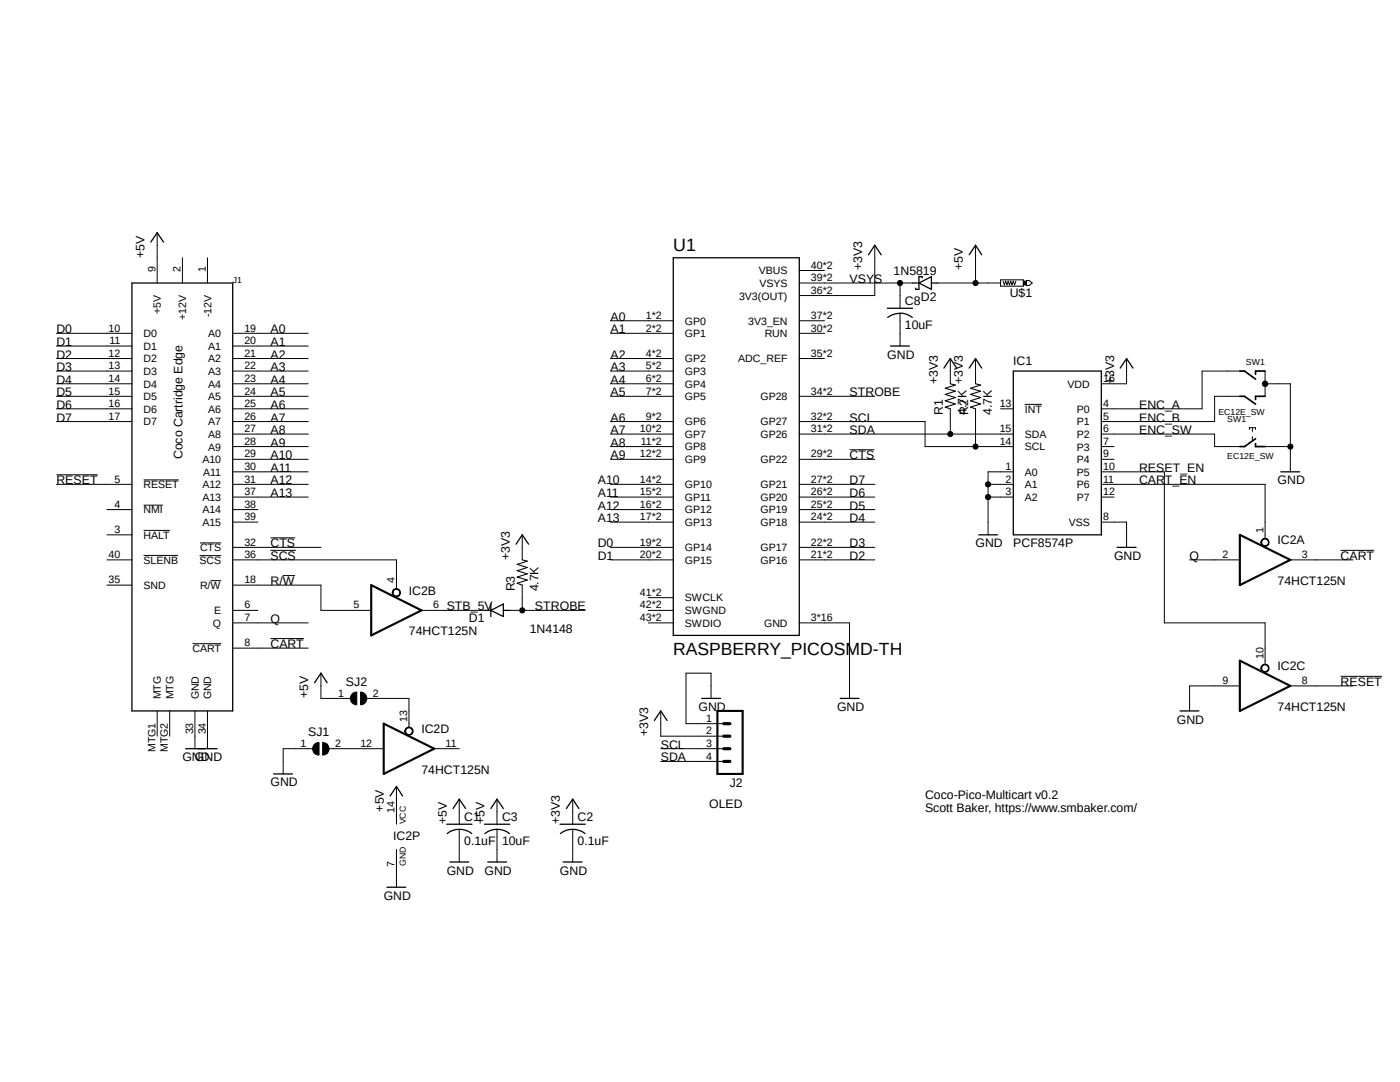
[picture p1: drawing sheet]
<svg xmlns="http://www.w3.org/2000/svg" width="279mm" height="216mm" viewBox="0 0 279 216" stroke-linecap="round" stroke-linejoin="round" font-family="sans-serif">
<path d="M10.6 44.1l266.6 136.1M277.2 44.1l-266.6 136.1" fill="none" stroke="#fff" stroke-width=".2"/>
<g fill="none" stroke="#000" stroke-width=".2">
<path d="M31.4 46.4v10.1M36.4 51.4v5.1M41.4 51.4v5.1M159.5 56.5h22.6M159.5 54h5M174.6 48.9v10.1h-15.1M179.6 56.5v5M187.2 56.5h12.5M194.7 48.9v7.6M199.7 55.8h4.5v1.3h-4.5zM200.2 56.1l.2 .8 .3-.8 .3 .8 .2-.8 .3 .8 .2-.8 .3 .8 .2-.8 .3 .8 .2-.8M204.3 56.1h.6v.8h-.6z"/>
<path d="M204.9 56h.5l.6 .5-.6 .5h-.5zM11.3 66.5h15M11.3 69h15M11.3 71.5h15M11.3 74h15M11.3 76.6h15M11.3 79.1h15M46.4 66.5h15.1M46.4 69h15.1M46.4 71.5h15.1M46.4 74h15.1M46.4 76.6h15.1"/>
<path d="M46.4 79.1h15.1M121.8 66.5h12.6M121.8 71.5h12.6M121.8 74h12.6M121.8 76.6h12.6M121.8 79.1h12.6M121.8 64h12.6M159.5 66.5h5M159.5 71.5h5M159.5 79.1h15.1M159.5 64h5M179.6 62.5v6.5"/>
<path d="M189.7 71.5v5.1M194.7 71.5v5.1M224.8 71.5v5.1h-5M247.4 74h-7.5v7.6h-20.1M247.4 79.1h-5v5h-22.6M252.5 76.6h5v17.5M252.5 74v5.1M11.3 94.7h8.2M11.3 96.6h15M11.3 81.6h15M11.3 84.1h15M28.7 95.8h7"/>
<path d="M46.4 96.6h15.1M46.4 81.6h15.1M46.4 84.1h15.1M46.4 86.6h15.1M46.4 89.1h15.1M46.4 91.7h15.1M46.4 94.1h15.1M46.4 99.2h15.1M121.8 96.6h12.6M121.8 84.1h12.6M121.8 86.6h12.6M121.8 89.1h12.6"/>
<path d="M121.8 91.7h12.6M121.8 99.2h12.6M159.5 96.6h15.1M159.5 84.1h25.1v5h17.6M159.5 86.6h42.7M159.5 91.7h15.1M159.5 99.2h15.1M169.5 89.7h5M189.7 81.6v5M194.7 81.6v7.5M197.2 96.6h5M197.2 99.2h5"/>
<path d="M199.7 81.6h2.5M202.2 94.1h-5v12.6M204.5 80.7h3.4M219.8 96.6h32.7v10.9M219.8 86.6h22.6v2.5h5M219.8 89.1h2.5M219.8 91.7h2.5M219.8 94.1h12.6v30.2h20.1v8.3M219.8 99.2h2.5M249.3 85.7v-.4h1.3v.4M249.9 85.3v.8M249.9 87.1v.8"/>
<path d="M252.5 89.1h5M21.3 106.7h5M21.3 101.7h5M21.3 111.7h5M21.3 116.8h5M28.7 105.8h5.2M28.7 100.8h3.8M28.7 110.8h6.9M39.8 110.9h4.4M39.9 108.3h4.3M42 115.9h2.2M46.4 109.2h17.7"/>
<path d="M46.4 101.7h5.1M46.4 111.7h32.7v5.8M46.4 104.2h5.1M46.4 116.8h17.7v5h10M54 107.3h4.9M54 109.8h5.1M56.4 114.9h2.5M78.6 117.6a.83 .83 0 0 1 1.2 .3 .83 .83 0 0 1-.5 1.1 .83 .83 0 0 1-1-.7h.1a.68 .68 0 0 1 1-.6 .68 .68 0 0 1 .2 1.1 .68 .68 0 0 1-1.1-.2l-.1-.3h-.1zM104.2 106.7v5M104.2 116.8v5M121.8 109.2h12.6M121.8 101.7h12.6"/>
<path d="M121.8 111.7h12.6M121.8 104.2h12.6M129.4 119.3h5M159.5 109.2h15.1M159.5 101.7h15.1M159.5 111.7h15.1M159.5 104.2h15.1M219.8 104.2h5v5M237.4 111.7h10M252 107.6a.82 .82 0 0 1 1.2 .3 .82 .82 0 0 1-.6 1.1 .82 .82 0 0 1-1-.8h.2a.68 .68 0 0 1 1-.6 .68 .68 0 0 1 .1 1.2 .68 .68 0 0 1-1.1-.3v-.3h-.2zM257.5 111.7h12.5M267.5 109.8h6.7"/>
<path d="M38.4 128.4h5.8M46.4 129.3h15.1M46.4 121.8h5.1M46.4 124.3h15.1M54 127.4h6.7M64.1 134.3v5.1h5.8M70.3 138.5l.3-.3 .6-.1v2.5a1.27 1.27 0 0 1-1.2-.7 1.27 1.27 0 0 1 .3-1.4zM72 138.1a1.27 1.27 0 0 1 1.2 1.3 1.27 1.27 0 0 1-1.2 1.2zM73.2 139.4h8.4v5.8M84.1 121.8h12.6M101.7 121.8h15.1M129.4 121.8h5"/>
<path d="M129.4 124.3h5M141.9 139.4v-5.1h-5v10.1h7.5M159.5 124.3h10v15.1M247.4 136.9h-10v5M252 132.7a.82 .82 0 0 1 1.2 .3 .82 .82 0 0 1-.6 1.1 .82 .82 0 0 1-1-.8h.2a.68 .68 0 0 1 1-.5 .68 .68 0 0 1 .1 1.1 .68 .68 0 0 1-1.1-.3v-.3h-.2zM257.5 136.9h12.5M267.5 135h8.3M31.4 141.9v5M33.9 141.9v5M38.9 141.9v7.5M41.4 141.9v7.5M62.4 149.4h-5.9v5"/>
<path d="M62.7 148.5l1-.3v2.5a1.27 1.27 0 0 1-1.2-.8 1.27 1.27 0 0 1 .2-1.4zM64.4 148.2a1.25 1.25 0 0 1 1.3 1.2 1.25 1.25 0 0 1-1.3 1.3zM65.7 149.4h10.9M79.1 156.9v7.6M81.1 145.2a.84 .84 0 0 1 1.3 .4 .84 .84 0 0 1-.6 1.1 .84 .84 0 0 1-1-.8h.1a.66 .66 0 0 1 .9-.7 .66 .66 0 0 1 .3 1.1 .66 .66 0 0 1-1.1-.1l-.1-.3h-.1zM86.7 149.4h5M91.7 159.5v5M99.2 159.5v5M114.3 159.5v5M131.9 149.4h12.5M131.9 141.9v5h12.5M131.9 151.9h12.5"/>
<path d="M79.1 169.5v7.5M91.7 165.5v6.5M99.2 165.5v6.5M114.3 165.5v6.5"/>
<circle cx="179.6" cy="56.5" r=".51"/>
<circle cx="194.7" cy="56.5" r=".51"/>
<circle cx="252.5" cy="76.6" r=".55"/>
<circle cx="189.6" cy="86.6" r=".51"/>
<circle cx="194.7" cy="89.1" r=".51"/>
<circle cx="197.2" cy="96.6" r=".51"/>
<circle cx="197.2" cy="99.2" r=".51"/>
<circle cx="257.5" cy="89.1" r=".51"/>
<circle cx="104.2" cy="121.8" r=".51"/>
</g>
<g fill="none" stroke="#000" stroke-width=".25">
<path d="M26.3 56.5h20.1v85.4h-20.1zM30.1 48.3l1.3-1.9 1.2 1.9M134.4 51.4h25.1v75.4h-25.1zM173.3 50.8l1.3-1.9 1.3 1.9M182.1 56.5h1.3M183.4 56.5l2.5-1.3v2.5zM184 55.5v-.3h-.6v2.5h-.6v-.2M185.9 56.5h1.3M193.4 50.8l1.3-1.9 1.2 1.9M177.1 61.5h5M177.7 69h3.8M179.6 62.5a4 4 0 0 1 2.5 .8"/>
<path d="M179.6 62.5a4.1 4.1 0 0 0-2.4 .8M188.4 73.4l1.3-1.9 1.2 1.9M193.4 73.4l1.3-1.9 1.2 1.9M202.2 74h17.6v32.7h-17.6zM223.6 73.4l1.2-1.9 1.3 1.9M255.6 94.1h3.8M103 108.6l1.2-1.9 1.3 1.9M195.3 106.7h3.8M222.9 109.2h3.8M62.8 136.2l1.3-1.9 1.2 1.9M96.7 121.8h1.3M98 121.8l2.5-1.3v2.5z"/>
<path d="M98 120.5v2.5M100.5 121.8h1.2M140 139.4h3.8M167.7 139.4h3.7M37 149.4h6.3M54.6 154.4h3.8M77.9 158.8l1.2-1.9 1.2 1.9M130.6 143.8l1.3-1.9 1.2 1.9M235.5 141.9h3.8M77.2 177h3.8M89.2 164.5h5M89.2 166.3a4 4 0 0 1 4.9 0"/>
<path d="M89.8 172h3.8M90.4 161.3l1.3-1.8 1.2 1.8M96.7 164.5h5M96.8 166.3a4 4 0 0 1 4.9 0M97.3 172h3.8M98 161.3l1.2-1.8 1.3 1.8M111.8 164.5h5M111.8 166.3a4 4 0 0 1 5 0M112.4 172h3.8M113 161.3l1.3-1.8 1.2 1.8"/>
</g>
<path d="M74.1 116.8l10 5-10 5zM247.4 106.7l10.1 5-10.1 5.1zM247.4 131.8l10.1 5.1-10.1 5zM76.6 144.4l10.1 5-10.1 5zM143.2 141.9h5v12.5h-5z" fill="none" stroke="#000" stroke-width=".42"/>
<g fill="#000">
<path d="M204.3 56.1h.6v.8h-.6z" fill-rule="evenodd"/>
<path d="M78.6 117.6a.83 .83 0 0 1 1.2 .3 .83 .83 0 0 1-.5 1.1 .83 .83 0 0 1-1-.7h.1a.68 .68 0 0 1 1-.6 .68 .68 0 0 1 .2 1.1 .68 .68 0 0 1-1.1-.2l-.1-.3h-.1z" fill-rule="evenodd"/>
<path d="M252 107.6a.82 .82 0 0 1 1.2 .3 .82 .82 0 0 1-.6 1.1 .82 .82 0 0 1-1-.8h.2a.68 .68 0 0 1 1-.6 .68 .68 0 0 1 .1 1.2 .68 .68 0 0 1-1.1-.3v-.3h-.2z" fill-rule="evenodd"/>
<path d="M70.3 138.5l.3-.3 .6-.1v2.5a1.27 1.27 0 0 1-1.2-.7 1.27 1.27 0 0 1 .3-1.4z" fill-rule="evenodd"/>
<path d="M72 138.1a1.27 1.27 0 0 1 1.2 1.3 1.27 1.27 0 0 1-1.2 1.2z" fill-rule="evenodd"/>
<path d="M252 132.7a.82 .82 0 0 1 1.2 .3 .82 .82 0 0 1-.6 1.1 .82 .82 0 0 1-1-.8h.2a.68 .68 0 0 1 1-.5 .68 .68 0 0 1 .1 1.1 .68 .68 0 0 1-1.1-.3v-.3h-.2z" fill-rule="evenodd"/>
<path d="M62.7 148.5l1-.3v2.5a1.27 1.27 0 0 1-1.2-.8 1.27 1.27 0 0 1 .2-1.4z" fill-rule="evenodd"/>
<path d="M64.4 148.2a1.25 1.25 0 0 1 1.3 1.2 1.25 1.25 0 0 1-1.3 1.3z" fill-rule="evenodd"/>
<path d="M81.1 145.2a.84 .84 0 0 1 1.3 .4 .84 .84 0 0 1-.6 1.1 .84 .84 0 0 1-1-.8h.1a.66 .66 0 0 1 .9-.7 .66 .66 0 0 1 .3 1.1 .66 .66 0 0 1-1.1-.1l-.1-.3h-.1z" fill-rule="evenodd"/>
<circle cx="179.6" cy="56.5" r=".51"/>
<circle cx="194.7" cy="56.5" r=".51"/>
<circle cx="252.5" cy="76.6" r=".55"/>
<circle cx="189.6" cy="86.6" r=".51"/>
<circle cx="194.7" cy="89.1" r=".51"/>
<circle cx="197.2" cy="96.6" r=".51"/>
<circle cx="197.2" cy="99.2" r=".51"/>
<circle cx="257.5" cy="89.1" r=".51"/>
<circle cx="104.2" cy="121.8" r=".51"/>
</g>
<path d="M144.4 149.4h1.3M144.4 146.9h1.3M144.4 144.4h1.3M144.4 151.9h1.3" fill="none" stroke="#000" stroke-width=".63"/>
<path d="M247.4 74h1l2.2 1.6M247.4 79.1h1l2.2 1.5M252.5 74h-1.9v.7M252.5 79.1h-1.9v.6M250.6 88.5v.6h1.9M250.6 87.5l-2.2 1.6h-1" fill="none" stroke="#000" stroke-width=".34"/>
<path d="M189.7 76.6l1 .2-2.1 .7 2.1 .6-2.1 .6 2.1 .6-2.1 .7 2.1 .6-2.1 .6 1.1 .4M194.7 76.6l1 .2-2 .7 2 .6-2 .6 2 .6-2 .7 2 .6-2 .6 1 .4M104.2 111.7l1 .3-2 .6 2 .6-2 .7 2 .6-2 .6 2 .6-2 .7 1 .4" fill="none" stroke="#000" stroke-width=".21"/>
<text font-size="3.6" x="134.4" y="50.2">U1</text>
<text font-size="3.5" x="134.4" y="130.6">RASPBERRY_PICOSMD-TH</text>
<g font-size="2.5">
<text x="28.9" y="51.4" transform="rotate(-90 28.9 51.4)">+5V</text>
<text x="172.1" y="54" transform="rotate(-90 172.1 54)">+3V3</text>
<text x="192.2" y="54" transform="rotate(-90 192.2 54)">+5V</text>
<text x="169.5" y="56.5">VSYS</text>
<text x="178.4" y="54.9">1N5819</text>
<text x="201.5" y="59.3">U$1</text>
<text x="121.8" y="64">A0</text>
<text x="180.6" y="60.9">C8</text>
<text x="180.6" y="65.7">10uF</text>
<text x="183.8" y="60.2">D2</text>
<text x="11.3" y="66.5">D0</text>
<text x="11.3" y="69">D1</text>
<text x="11.3" y="71.5">D2</text>
<text x="54" y="71.5">A2</text>
<text x="54" y="69">A1</text>
<text x="54" y="66.5">A0</text>
<text x="121.8" y="71.5">A2</text>
<text x="121.8" y="66.5">A1</text>
<text x="177.1" y="71.5">GND</text>
<text x="11.3" y="74">D3</text>
<text x="11.3" y="76.6">D4</text>
<text x="54" y="76.6">A4</text>
<text x="54" y="74">A3</text>
<text x="121.8" y="76.6">A4</text>
<text x="121.8" y="74">A3</text>
<text x="187.2" y="76.6" transform="rotate(-90 187.2 76.6)">+3V3</text>
<text x="192.2" y="76.6" transform="rotate(-90 192.2 76.6)">+3V3</text>
<text x="202.2" y="72.8">IC1</text>
<text x="222.3" y="76.6" transform="rotate(-90 222.3 76.6)">+3V3</text>
<text x="11.3" y="79.1">D5</text>
<text x="11.3" y="81.6">D6</text>
<text x="54" y="81.6">A6</text>
<text x="54" y="79.1">A5</text>
<text x="121.8" y="79.1">A5</text>
<text x="169.5" y="79.1">STROBE</text>
<text x="188.2" y="82.8" transform="rotate(-90 188.2 82.8)">R1</text>
<text x="192.9" y="82.8" transform="rotate(-90 192.9 82.8)">4.7K</text>
<text x="193.2" y="82.8" transform="rotate(-90 193.2 82.8)">R2</text>
<text x="198" y="82.8" transform="rotate(-90 198 82.8)">4.7K</text>
<text x="227.3" y="81.6">ENC_A</text>
<text x="11.3" y="84.1">D7</text>
<text x="54" y="84.1">A7</text>
<text x="54" y="86.6">A8</text>
<text x="54" y="89.1">A9</text>
<text x="121.8" y="84.1">A6</text>
<text x="121.8" y="86.6">A7</text>
<text x="121.8" y="89.1">A8</text>
<text x="169.5" y="86.6">SDA</text>
<text x="169.5" y="84.1">SCL</text>
<text x="227.3" y="84.1">ENC_B</text>
<text x="227.3" y="86.6">ENC_SW</text>
<text x="36.4" y="91.7" transform="rotate(-90 36.4 91.7)">Coco Cartridge Edge</text>
<text x="54" y="91.7">A10</text>
<text x="54" y="94.1">A11</text>
<text x="121.8" y="91.7">A9</text>
<text x="169.5" y="91.7">CTS</text>
<text x="227.3" y="94.1">RESET_EN</text>
<text x="11.3" y="96.6">RESET</text>
<text x="54" y="96.6">A12</text>
<text x="54" y="99.2">A13</text>
<text x="119.3" y="96.6">A10</text>
<text x="119.3" y="99.2">A11</text>
<text x="119.3" y="101.7">A12</text>
<text x="169.5" y="101.7">D5</text>
<text x="169.5" y="99.2">D6</text>
<text x="169.5" y="96.6">D7</text>
<text x="227.3" y="96.6">CART_EN</text>
<text x="255" y="96.6">GND</text>
<text x="119.3" y="104.2">A13</text>
<text x="169.5" y="104.2">D4</text>
<text x="54" y="109.2">CTS</text>
<text x="54" y="111.7">SCS</text>
<text x="101.7" y="111.7" transform="rotate(-90 101.7 111.7)">+3V3</text>
<text x="119.3" y="109.2">D0</text>
<text x="119.3" y="111.7">D1</text>
<text x="169.5" y="111.7">D2</text>
<text x="169.5" y="109.2">D3</text>
<text x="194.7" y="109.2">GND</text>
<text x="202.2" y="109.2">PCF8574P</text>
<text x="222.3" y="111.7">GND</text>
<text x="237.4" y="111.7">Q</text>
<text x="255" y="108.6">IC2A</text>
<text x="267.5" y="111.7">CART</text>
<text x="54" y="116.8">R/W</text>
<text x="81.6" y="118.7">IC2B</text>
<text x="102.7" y="118" transform="rotate(-90 102.7 118)">R3</text>
<text x="107.5" y="118" transform="rotate(-90 107.5 118)">4.7K</text>
<text x="255" y="116.8">74HCT125N</text>
<text x="54" y="124.3">Q</text>
<text x="89.2" y="121.8">STB_5V</text>
<text x="93.6" y="124">D1</text>
<text x="106.8" y="121.8">STROBE</text>
<text x="54" y="129.3">CART</text>
<text x="81.6" y="126.8">74HCT125N</text>
<text x="105.7" y="126.3">1N4148</text>
<text x="69" y="136.9">SJ2</text>
<text x="255" y="133.7">IC2C</text>
<text x="267.5" y="136.9">RESET</text>
<text x="61.5" y="139.4" transform="rotate(-90 61.5 139.4)">+5V</text>
<text x="139.4" y="141.9">GND</text>
<text x="167" y="141.9">GND</text>
<text x="255" y="141.9">74HCT125N</text>
<text x="61.5" y="146.9">SJ1</text>
<text x="84.1" y="146.3">IC2D</text>
<text x="129.4" y="146.9" transform="rotate(-90 129.4 146.9)">+3V3</text>
<text x="131.9" y="149.4">SCL</text>
<text x="234.9" y="144.4">GND</text>
<text x="36.4" y="151.9">GND</text>
<text x="38.9" y="151.9">GND</text>
<text x="84.1" y="154.4">74HCT125N</text>
<text x="131.9" y="151.9">SDA</text>
<text x="54" y="156.9">GND</text>
<text x="76.6" y="162" transform="rotate(-90 76.6 162)">+5V</text>
<text x="141.5" y="161.2">OLED</text>
<text x="145.6" y="157">J2</text>
<text x="184.6" y="159.3">Coco-Pico-Multicart v0.2</text>
<text x="184.6" y="162">Scott Baker, https://www.smbaker.com/</text>
<text x="78.5" y="167.6">IC2P</text>
<text x="89.2" y="164.5" transform="rotate(-90 89.2 164.5)">+5V</text>
<text x="92.7" y="163.9">C1</text>
<text x="96.7" y="164.5" transform="rotate(-90 96.7 164.5)">+5V</text>
<text x="100.2" y="163.9">C3</text>
<text x="111.8" y="164.5" transform="rotate(-90 111.8 164.5)">+3V3</text>
<text x="115.3" y="163.9">C2</text>
<text x="92.7" y="168.6">0.1uF</text>
<text x="100.2" y="168.6">10uF</text>
<text x="115.3" y="168.6">0.1uF</text>
<text x="76.6" y="179.5">GND</text>
<text x="89.2" y="174.5">GND</text>
<text x="96.7" y="174.5">GND</text>
<text x="111.8" y="174.5">GND</text>
</g>
<g font-size="2.1">
<text x="161.8" y="53.6">40*2</text>
<text x="31" y="54.2" transform="rotate(-90 31 54.2)">9</text>
<text x="36" y="54.2" transform="rotate(-90 36 54.2)">2</text>
<text x="41.1" y="54.2" transform="rotate(-90 41.1 54.2)">1</text>
<text x="147.5" y="59.8">3V3(OUT)</text>
<text x="151.5" y="54.7">VBUS</text>
<text x="151.6" y="57.2">VSYS</text>
<text x="161.8" y="58.6">36*2</text>
<text x="161.8" y="56.1">39*2</text>
<text x="32.1" y="62.6" transform="rotate(-90 32.1 62.6)">+5V</text>
<text x="37.2" y="63.8" transform="rotate(-90 37.2 63.8)">+12V</text>
<text x="42.2" y="63.3" transform="rotate(-90 42.2 63.3)">-12V</text>
<text x="128.9" y="63.7">1*2</text>
<text x="136.7" y="64.8">GP0</text>
<text x="149.3" y="64.8">3V3_EN</text>
<text x="161.8" y="63.7">37*2</text>
<text x="21.7" y="66.2">10</text>
<text x="21.7" y="71.2">12</text>
<text x="21.8" y="68.7">11</text>
<text x="28.7" y="67.3">D0</text>
<text x="28.7" y="69.8">D1</text>
<text x="41.6" y="67.3">A0</text>
<text x="41.6" y="69.8">A1</text>
<text x="48.8" y="66.2">19</text>
<text x="48.8" y="68.7">20</text>
<text x="48.8" y="71.2">21</text>
<text x="128.9" y="66.2">2*2</text>
<text x="128.9" y="71.2">4*2</text>
<text x="136.7" y="67.3">GP1</text>
<text x="152.6" y="67.3">RUN</text>
<text x="161.8" y="66.2">30*2</text>
<text x="161.8" y="71.2">35*2</text>
<text x="21.7" y="73.7">13</text>
<text x="21.7" y="76.2">14</text>
<text x="28.7" y="72.3">D2</text>
<text x="28.7" y="74.8">D3</text>
<text x="28.7" y="77.3">D4</text>
<text x="41.6" y="72.3">A2</text>
<text x="41.6" y="74.8">A3</text>
<text x="41.6" y="77.3">A4</text>
<text x="48.8" y="73.7">22</text>
<text x="48.8" y="76.2">23</text>
<text x="128.9" y="73.7">5*2</text>
<text x="128.9" y="76.2">6*2</text>
<text x="136.7" y="72.3">GP2</text>
<text x="136.7" y="74.8">GP3</text>
<text x="136.7" y="77.3">GP4</text>
<text x="147.3" y="72.3">ADC_REF</text>
<text x="213.1" y="77.3">VDD</text>
<text x="220.2" y="76.2">16</text>
<text x="21.7" y="78.7">15</text>
<text x="21.7" y="81.2">16</text>
<text x="21.7" y="83.7">17</text>
<text x="28.7" y="79.8">D5</text>
<text x="28.7" y="82.3">D6</text>
<text x="41.6" y="79.8">A5</text>
<text x="41.6" y="82.4">A6</text>
<text x="48.8" y="78.7">24</text>
<text x="48.8" y="81.2">25</text>
<text x="48.8" y="83.7">26</text>
<text x="128.9" y="78.7">7*2</text>
<text x="128.9" y="83.7">9*2</text>
<text x="136.7" y="79.8">GP5</text>
<text x="151.8" y="79.8">GP28</text>
<text x="161.8" y="83.7">32*2</text>
<text x="161.8" y="78.7">34*2</text>
<text x="199.5" y="81.2">13</text>
<text x="204.5" y="82.3">INT</text>
<text x="214.9" y="82.4">P0</text>
<text x="220.2" y="81.2">4</text>
<text x="220.2" y="83.7">5</text>
<text x="28.7" y="84.9">D7</text>
<text x="41.6" y="84.9">A7</text>
<text x="41.6" y="87.4">A8</text>
<text x="41.6" y="89.9">A9</text>
<text x="48.8" y="86.3">27</text>
<text x="48.8" y="88.8">28</text>
<text x="127.7" y="86.3">10*2</text>
<text x="127.9" y="88.8">11*2</text>
<text x="136.7" y="84.9">GP6</text>
<text x="136.7" y="87.4">GP7</text>
<text x="136.7" y="89.9">GP8</text>
<text x="151.8" y="87.4">GP26</text>
<text x="151.8" y="84.9">GP27</text>
<text x="161.8" y="86.3">31*2</text>
<text x="199.5" y="88.8">14</text>
<text x="199.5" y="86.3">15</text>
<text x="204.5" y="89.9">SCL</text>
<text x="204.5" y="87.4">SDA</text>
<text x="214.9" y="84.9">P1</text>
<text x="214.9" y="87.4">P2</text>
<text x="214.9" y="89.9">P3</text>
<text x="220.2" y="86.3">6</text>
<text x="220.2" y="88.8">7</text>
<text x="40.4" y="92.4">A10</text>
<text x="40.6" y="94.9">A11</text>
<text x="48.8" y="91.3">29</text>
<text x="48.8" y="93.8">30</text>
<text x="127.7" y="91.3">12*2</text>
<text x="136.7" y="92.4">GP9</text>
<text x="151.8" y="92.4">GP22</text>
<text x="161.8" y="91.3">29*2</text>
<text x="200.7" y="93.8">1</text>
<text x="204.5" y="94.9">A0</text>
<text x="214.9" y="92.4">P4</text>
<text x="214.9" y="94.9">P5</text>
<text x="220.2" y="91.3">9</text>
<text x="220.2" y="93.8">10</text>
<text x="22.9" y="101.3">4</text>
<text x="22.9" y="96.3">5</text>
<text x="28.7" y="97.4">RESET</text>
<text x="40.4" y="97.5">A12</text>
<text x="40.4" y="99.9">A13</text>
<text x="48.8" y="96.3">31</text>
<text x="48.8" y="98.8">37</text>
<text x="48.8" y="101.3">38</text>
<text x="127.7" y="96.3">14*2</text>
<text x="127.7" y="98.8">15*2</text>
<text x="127.7" y="101.3">16*2</text>
<text x="136.7" y="97.4">GP10</text>
<text x="136.7" y="99.9">GP11</text>
<text x="151.8" y="99.9">GP20</text>
<text x="151.8" y="97.5">GP21</text>
<text x="161.8" y="101.3">25*2</text>
<text x="161.8" y="98.8">26*2</text>
<text x="161.8" y="96.3">27*2</text>
<text x="200.7" y="96.3">2</text>
<text x="200.7" y="98.8">3</text>
<text x="204.5" y="97.4">A1</text>
<text x="204.5" y="99.9">A2</text>
<text x="214.9" y="97.5">P6</text>
<text x="214.9" y="99.9">P7</text>
<text x="220.2" y="96.3">11</text>
<text x="220.2" y="98.8">12</text>
<text x="22.9" y="106.3">3</text>
<text x="28.7" y="102.4">NMI</text>
<text x="28.7" y="107.5">HALT</text>
<text x="40.4" y="102.4">A14</text>
<text x="40.4" y="105">A15</text>
<text x="48.8" y="103.8">39</text>
<text x="127.7" y="103.8">17*2</text>
<text x="136.7" y="102.4">GP12</text>
<text x="136.7" y="104.9">GP13</text>
<text x="151.8" y="105">GP18</text>
<text x="151.8" y="102.4">GP19</text>
<text x="161.8" y="103.8">24*2</text>
<text x="213.3" y="105">VSS</text>
<text x="220.2" y="103.8">8</text>
<text x="252.1" y="106.3" transform="rotate(-90 252.1 106.3)">1</text>
<text x="21.7" y="111.4">40</text>
<text x="28.7" y="112.5">SLENB</text>
<text x="39.8" y="112.5">SCS</text>
<text x="39.9" y="110">CTS</text>
<text x="48.8" y="108.9">32</text>
<text x="48.8" y="111.4">36</text>
<text x="127.7" y="108.9">19*2</text>
<text x="127.7" y="111.4">20*2</text>
<text x="136.7" y="110">GP14</text>
<text x="136.7" y="112.5">GP15</text>
<text x="151.8" y="112.5">GP16</text>
<text x="151.8" y="110">GP17</text>
<text x="161.8" y="111.4">21*2</text>
<text x="161.8" y="108.9">22*2</text>
<text x="244" y="111.4">2</text>
<text x="259.8" y="111.4">3</text>
<text x="21.7" y="116.4">35</text>
<text x="28.7" y="117.5">SND</text>
<text x="39.9" y="117.5">R/W</text>
<text x="48.8" y="116.4">18</text>
<text x="78.7" y="116.4" transform="rotate(-90 78.7 116.4)">4</text>
<text x="127.7" y="118.9">41*2</text>
<text x="42.5" y="125.1">Q</text>
<text x="42.8" y="122.6">E</text>
<text x="48.8" y="121.4">6</text>
<text x="48.8" y="124">7</text>
<text x="70.6" y="121.4">5</text>
<text x="86.4" y="121.4">6</text>
<text x="127.7" y="124">43*2</text>
<text x="127.7" y="121.4">42*2</text>
<text x="136.7" y="125.1">SWDIO</text>
<text x="136.7" y="122.6">SWGND</text>
<text x="136.7" y="120">SWCLK</text>
<text x="152.5" y="125.1">GND</text>
<text x="161.8" y="124">3*16</text>
<text x="38.4" y="130.1">CART</text>
<text x="48.8" y="128.9">8</text>
<text x="252.1" y="131.5" transform="rotate(-90 252.1 131.5)">10</text>
<text x="244" y="136.5">9</text>
<text x="259.8" y="136.5">8</text>
<text x="32.1" y="139.6" transform="rotate(-90 32.1 139.6)">MTG</text>
<text x="34.6" y="139.6" transform="rotate(-90 34.6 139.6)">MTG</text>
<text x="39.7" y="139.6" transform="rotate(-90 39.7 139.6)">GND</text>
<text x="42.2" y="139.6" transform="rotate(-90 42.2 139.6)">GND</text>
<text x="67.5" y="139">1</text>
<text x="74.4" y="139">2</text>
<text x="38.6" y="146.6" transform="rotate(-90 38.6 146.6)">33</text>
<text x="41.1" y="146.6" transform="rotate(-90 41.1 146.6)">34</text>
<text x="60" y="149.1">1</text>
<text x="66.9" y="149.1">2</text>
<text x="71.9" y="149.1">12</text>
<text x="81.3" y="144" transform="rotate(-90 81.3 144)">13</text>
<text x="88.9" y="149.1">11</text>
<text x="140.9" y="144">1</text>
<text x="140.9" y="146.6">2</text>
<text x="140.9" y="149.1">3</text>
<text x="31" y="150.1" transform="rotate(-90 31 150.1)">MTG1</text>
<text x="33.5" y="150.1" transform="rotate(-90 33.5 150.1)">MTG2</text>
<text x="140.9" y="151.6">4</text>
<text x="78.7" y="162.2" transform="rotate(-90 78.7 162.2)">14</text>
<text x="78.7" y="173" transform="rotate(-90 78.7 173)">7</text>
</g>
<g font-size="1.7">
<text x="46.4" y="56.5">J1</text>
<text x="248.7" y="72.8">SW1</text>
<text x="243.2" y="82.8">EC12E_SW</text>
<text x="244.9" y="84.1">SW1</text>
<text x="244.9" y="91.7">EC12E_SW</text>
<text x="81" y="164.5" transform="rotate(-90 81 164.5)">VCC</text>
<text x="81" y="172.8" transform="rotate(-90 81 172.8)">GND</text>
</g>
</svg>
